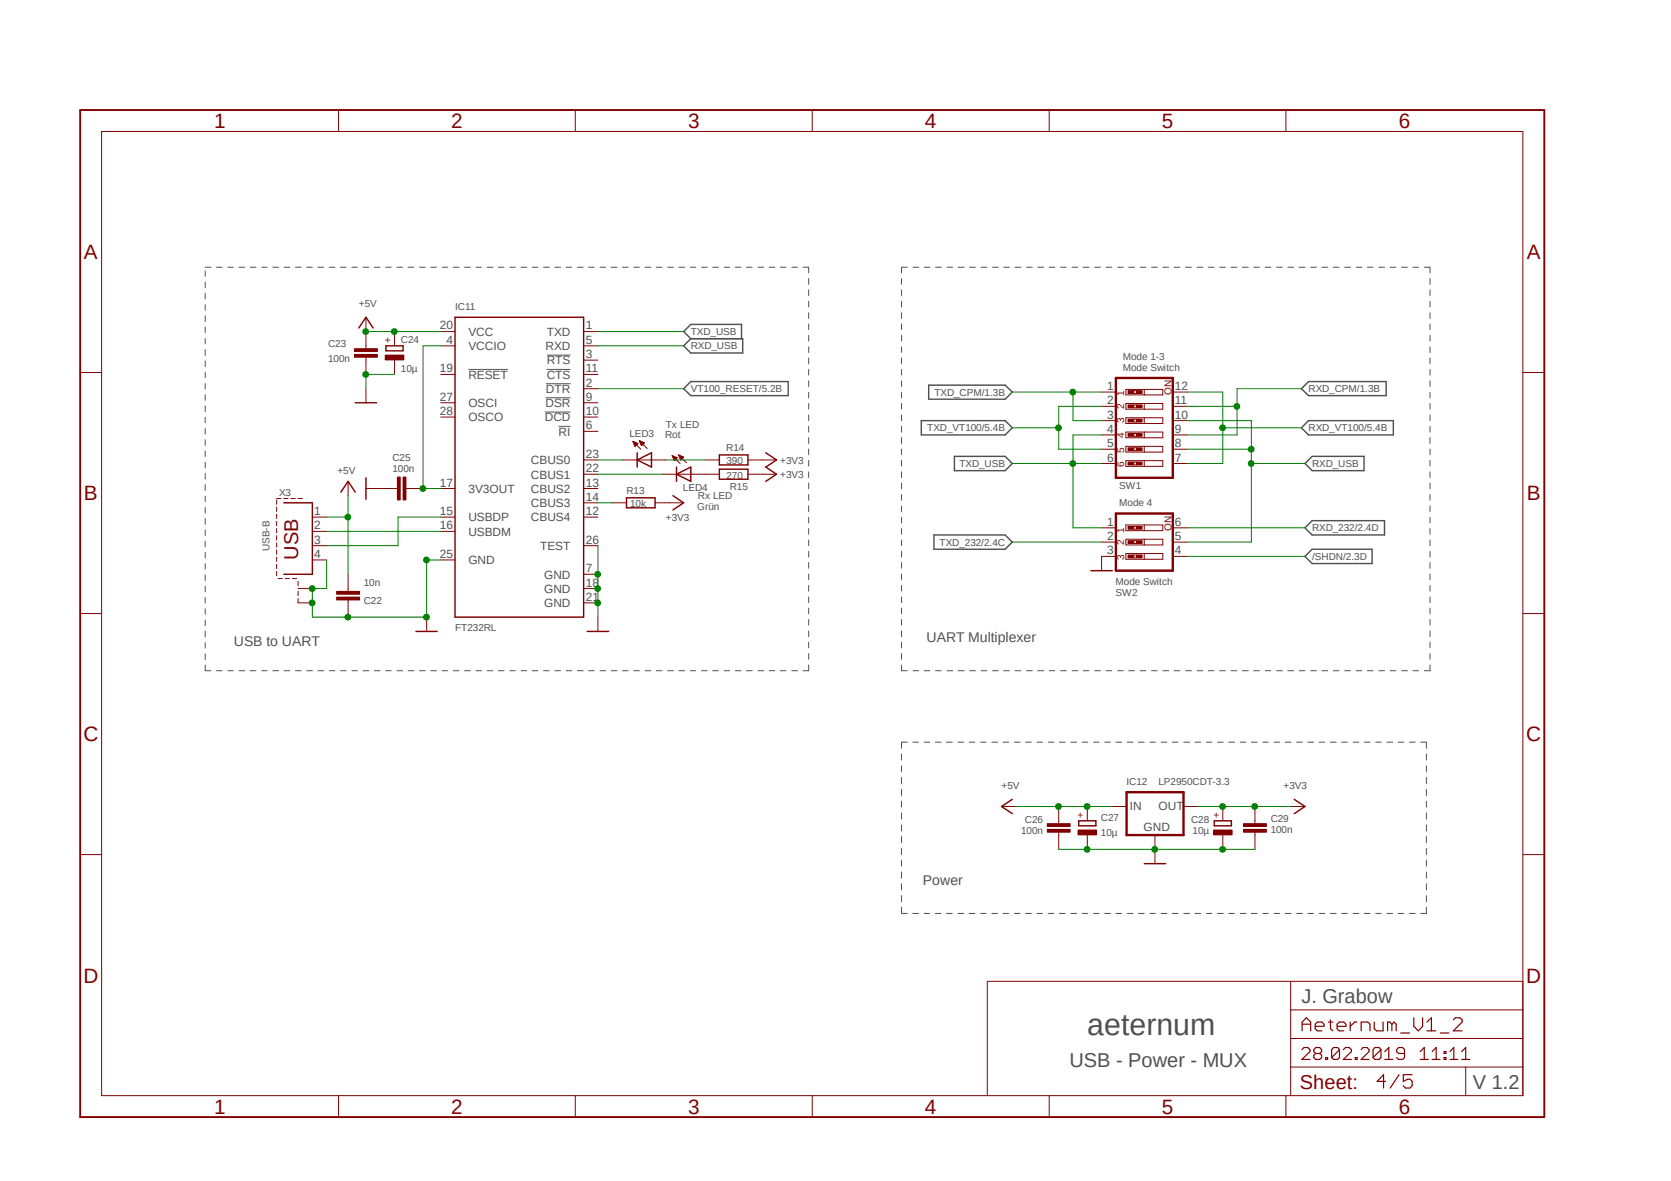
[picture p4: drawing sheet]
<svg xmlns="http://www.w3.org/2000/svg" width="297mm" height="210mm" viewBox="0 0 297 210" stroke-linecap="round" stroke-linejoin="round" font-family="sans-serif">
<path d="M13.7 19.2l261.2 179.9M274.9 19.2l-261.2 179.9" fill="none" stroke="#fff" stroke-width=".18"/>
<path d="M83.3 65.7h7M96.8 73.2h4.6M97 70.7h4.4M97.1 68.2h4.3M97.2 65.7h4.2M97.2 63.1h4.2M99.3 75.8h2.1" fill="none" stroke="#505050" stroke-width=".18"/>
<path d="M122.8 67.8h17.3v2.5h-17.3l-1.3-1.2zM122.8 60.2l-1.3-1.3 1.3-1.2h9v2.5M122.8 60.2h9.2v2.5h-9.2l-1.3-1.2zM163.8 74.8h14.9l1.2 1.2-1.2 1.3h-14.9zM165.1 68.5h13.6l1.2 1.2-1.2 1.3h-13.6zM231.3 69.1l1.3-1.3h13.8v2.5h-13.8zM231.3 76l1.3-1.2h15.1v2.5h-15.1zM166 95.1h12.7l1.2 1.3-1.2 1.2h-12.7zM169.7 81.1h9l1.2 1.3-1.2 1.3h-9zM232 82.4l1.2-1.3h9.3v2.6h-9.3zM232 93.8l1.2-1.3h12.9v2.6h-12.9zM233.2 97.6h10.7v2.6h-10.7l-1.2-1.3z" fill="none" stroke="#505050" stroke-width=".25"/>
<g fill="none" stroke="#800000" stroke-width=".18">
<path d="M60.2 19.6v3.8M102.3 19.6v3.8M144.4 19.6v3.8M186.5 19.6v3.8M228.6 19.6v3.8M18.1 23.4h252.6v171.3h-252.6zM14.3 66.2h3.8M270.7 66.2h3.8M14.3 109.1h3.8M270.7 109.1h3.8M14.3 151.9h3.8M178 143.3h2.6"/>
<path d="M205.3 151v2.5M229.4 143.3h2.6M270.7 151.9h3.8M229.4 174.4v20.3M229.4 179.5h41.3M270.7 174.4h-95.2v20.3M60.2 194.7v3.8M102.3 194.7v3.8M144.4 194.7v3.8M186.5 194.7v3.8M228.6 194.7v3.8M229.4 189.7h41.3"/>
<path d="M229.4 184.6h41.3M260.5 189.7v5"/>
</g>
<path d="M14.3 19.6h260.2v178.9h-260.2z" fill="none" stroke="#800000" stroke-width=".34"/>
<g fill="none" stroke="#800000" stroke-width=".21">
<path d="M231.4 186.6l.4-.4h.7l.4 .4v.3l-1.5 1.4h1.5M231.5 183.2v-1.5l.7-.8 .8 .8v1.5M231.5 182h1.5M233.8 182.4h1.6v-.4l-.4-.3h-.8l-.4 .3v.8l.4 .4h.8M233.9 187.2l-.4 .4v.4l.4 .3h.7l.3-.3v-.4l-.3-.4M233.9 187.2l-.4-.3v-.3l.4-.4h.7l.3 .4v.3l-.3 .3M233.9 187.2h.7M235.7 188h.3v.3h-.3zM236.1 181.7h.8M236.5 181.3v1.5l.4 .4M237.7 182.4h1.6v-.4l-.4-.3h-.8l-.4 .3v.8l.4 .4h.8M238.1 186.6v1.4l-.3 .3h-.7l-.4-.3"/>
<path d="M238.1 186.6l-.3-.4h-.7l-.4 .4v1.4M238.1 186.6l-1.4 1.4M238.8 186.6l.4-.4h.6l.4 .4v.3l-1.4 1.4h1.4M240 181.7v1.5M240.9 188h.3v.3h-.3zM241.2 181.7h-.4l-.8 .7M242 183.2v-1.5h1.1l.4 .3v1.2M242 186.6l.3-.4h.7l.4 .4v.3l-1.4 1.4h1.4M244.3 181.7v1.1l.4 .4h1.2v-1.5M245.5 186.6v1.4l-.4 .3h-.7l-.3-.3M245.5 186.6l-.4-.4h-.7l-.3 .4v1.4M245.5 186.6l-1.4 1.4"/>
<path d="M246.2 188.3h1.4M246.2 186.9l.7-.7v2.1M246.3 192.2h-1.5l1.1-1.2v2.4M247.4 182l-.4-.3h-.3v1.5M247.4 182v1.2M247.4 182l.4-.3 .4 .3v1.2M248.7 191l-1.6 2.4M249 183.6h1.6M249.7 187.2h-1.1l-.3-.3v-.3l.3-.4h.7l.4 .4v1.4l-.4 .3h-.7l-.3-.3M251 191h-1.5v1.2l.7-.4h.4l.4 .4v.8l-.4 .4h-.8l-.3-.4M251.3 180.9v1.5l.8 .8 .8-.8v-1.5M252.5 188.3h1.4"/>
<path d="M252.5 186.9l.7-.7v2.1M253.6 183.2h1.6M253.6 181.7l.9-.8v2.3M254.6 188.3h1.4M254.6 186.9l.7-.7v2.1M256 183.6h1.5M256.7 188h.3v.3h-.3zM256.7 186.9h.3v.3h-.3zM257.8 188.3h1.4M257.8 186.9l.6-.7v2.1M258.3 181.3l.4-.4h.8l.4 .4v.4l-1.6 1.5h1.6M259.8 188.3h1.5"/>
<path d="M259.8 186.9l.7-.7v2.1"/>
</g>
<path d="M179.9 142.1l-1.9 1.2 1.9 1.3M191.8 145.9h3v.9h-3zM203.4 153.5h3.8M230.1 142.1l1.9 1.2-1.9 1.3" fill="none" stroke="#800000" stroke-width=".25"/>
<path d="M191.6 147.5h3.3v.9h-3.3z" fill-rule="evenodd" fill="#800000"/>
<path d="M191.6 147.5h3.3v.9h-3.3zM193.3 143.3v2.6M193.3 148.4v2.6" fill="none" stroke="#800000" stroke-width=".18"/>
<path d="M215.8 145.9h3.1v.9h-3.1z" fill="none" stroke="#800000" stroke-width=".25"/>
<path d="M215.7 147.5h3.3v.9h-3.3z" fill-rule="evenodd" fill="#800000"/>
<path d="M188.2 145.9v.5M188.2 147.9v.5M215.7 147.5h3.3v.9h-3.3zM217.4 143.3v2.6M217.4 148.4v2.6" fill="none" stroke="#800000" stroke-width=".18"/>
<path d="M186.2 146.4h4v.5h-4z" fill-rule="evenodd" fill="#800000"/>
<path d="M186.2 146.4h4v.5h-4z" fill="none" stroke="#800000" stroke-width=".18"/>
<path d="M186.2 147.4h4v.5h-4z" fill-rule="evenodd" fill="#800000"/>
<path d="M186.2 147.4h4v.5h-4zM188.2 143.3v2.6M188.2 148.4v2.6M223.1 145.9v.5M223.1 147.9v.5" fill="none" stroke="#800000" stroke-width=".18"/>
<path d="M221.1 146.4h4v.5h-4z" fill-rule="evenodd" fill="#800000"/>
<path d="M221.1 146.4h4v.5h-4z" fill="none" stroke="#800000" stroke-width=".18"/>
<path d="M221.1 147.4h4v.5h-4z" fill-rule="evenodd" fill="#800000"/>
<g fill="none" stroke="#800000" stroke-width=".18">
<path d="M65.1 56.4v2.5M78.3 58.9h2.6M103.7 58.9h2.6M65.1 61.5v.5M65.1 63.5v.5M78.3 74.1h2.6M78.3 71.6h2.6M78.3 61.5h2.6M78.3 66.5h2.6M103.7 74.1h2.6M103.7 71.6h2.6M103.7 61.5h2.6"/>
<path d="M103.7 64h2.6M103.7 66.5h2.6M103.7 69.1h2.6M103.7 76.7h2.6M61.9 85.6v2.5M78.3 86.8h2.6M78.3 91.9h2.6M78.3 94.4h2.6M78.3 99.5h2.6M103.7 86.8h2.6M103.7 91.9h2.6M103.7 81.7h2.6"/>
<path d="M103.7 84.3h2.6M103.7 89.4h2.6M103.7 97h2.6M103.7 102.1h2.6M103.7 104.6h2.6M103.7 107.1h2.6M197.7 143.3h2.6M205.3 148.4v2.6M210.4 143.3h2.5M221.1 147.4h4v.5h-4zM223.1 143.3v2.6M223.1 148.4v2.6"/>
</g>
<path d="M200.3 140.8h10.1v7.6h-10.1z" fill="none" stroke="#800000" stroke-width=".42"/>
<path d="M63.8 58.3l1.3-1.9 1.2 1.9M80.9 56.4h22.8v53.3h-22.8zM60.6 87.5l1.3-1.9 1.2 1.9" fill="none" stroke="#800000" stroke-width=".25"/>
<path d="M63 62h4.1v.5h-4.1z" fill-rule="evenodd" fill="#800000"/>
<path d="M63 62h4.1v.5h-4.1z" fill="none" stroke="#800000" stroke-width=".18"/>
<path d="M63 63h4.1v.5h-4.1z" fill-rule="evenodd" fill="#800000"/>
<path d="M65.1 58.9v2.6M63 63h4.1v.5h-4.1zM65.1 64v2.5" fill="none" stroke="#800000" stroke-width=".18"/>
<path d="M68.6 61.5h3.1v.9h-3.1z" fill="none" stroke="#800000" stroke-width=".25"/>
<path d="M68.5 63.1h3.3v.9h-3.3z" fill-rule="evenodd" fill="#800000"/>
<path d="M70.1 58.9v2.6M65.1 69.1v2.5M68.5 63.1h3.3v.9h-3.3zM70.1 64v2.5M70.1 86.8h.5M72.2 86.8h.5M75.8 109.7v2.5M106.3 109.7v2.5" fill="none" stroke="#800000" stroke-width=".18"/>
<path d="M63.1 71.6h3.9M73.9 112.2h3.8M104.4 112.2h3.8" fill="none" stroke="#800000" stroke-width=".25"/>
<path d="M71.7 84.8h.5v4.1h-.5z" fill-rule="evenodd" fill="#800000"/>
<path d="M71.7 84.8h.5v4.1h-.5z" fill="none" stroke="#800000" stroke-width=".18"/>
<path d="M70.6 84.8h.5v4.1h-.5z" fill-rule="evenodd" fill="#800000"/>
<path d="M67.6 86.8h2.5M70.6 84.8h.5v4.1h-.5zM72.7 86.8h2.5M61.9 104.6v.5M61.9 106.6v.5" fill="none" stroke="#800000" stroke-width=".18"/>
<path d="M59.8 105.1h4.1v.5h-4.1z" fill-rule="evenodd" fill="#800000"/>
<path d="M59.8 105.1h4.1v.5h-4.1z" fill="none" stroke="#800000" stroke-width=".18"/>
<path d="M59.8 106.1h4.1v.5h-4.1z" fill-rule="evenodd" fill="#800000"/>
<g fill="none" stroke="#800000" stroke-width=".18">
<path d="M200.1 69.2h6.6v1h-6.6zM200.1 71.7h6.6v1h-6.6zM200.1 74.3h6.6v1h-6.6zM200.1 76.8h6.6v1h-6.6zM200.1 79.3h6.6v1h-6.6zM201.5 79.6h.5M201.5 77.6h.5M201.5 77h.5M201.5 75h.5M201.5 74.5h.5M201.5 72.5h.5M201.5 72h.5"/>
<path d="M201.5 69.9h.5M201.5 69.4h.5M203.4 69.2v1M203.4 71.7v1M203.4 74.3v1M203.4 76.8v1M203.4 79.3v1M49.2 88.9v.7M49.2 90.1v.8M49.2 91.4v.8M49.2 92.7v.7M49.2 93.9v.8"/>
<path d="M49.2 95.2v.8M49.2 96.5v.7M49.2 97.7v.8M49.2 99v.8M49.2 88.6h.7M50.4 88.6h.8M51.7 88.6h.8M53 88.6h.7M55.5 91.9h2.6M55.5 94.4h2.6M55.5 97h2.6M55.5 99.5h2.6"/>
<path d="M65.1 86.8h2.5M108.8 89.4h2.6M116.4 89.4h5.1M125.3 84.3h2.6M125.3 81.7h2.6M133 84.3h5M133 81.7h5M200.1 81.9h6.6v1h-6.6zM201.5 82.6h.5M201.5 82.1h.5M201.5 80.1h.5M203.4 81.9v1"/>
<path d="M49.2 100.3v.7M49.2 101.6v.7M49.4 102.8h.8M50.7 102.8h.8M52 102.8h.7M53 103.3v.8M53 105.1v.8M53 106.4v.7h2.5M53 104.6h2.5M59.8 106.1h4.1v.5h-4.1zM61.9 102.1v2.5M61.9 107.1v2.6"/>
</g>
<path d="M50.4 89.4h5.1v12.7h-5.1M65.1 84.9v3.8M111.4 88.5h5v1.8h-5zM119.6 88.1l1.9 1.3-1.9 1.2M127.9 83.4h5.1v1.8h-5.1zM127.9 80.9h5.1v1.7h-5.1zM136.1 80.5l1.9 1.2-1.9 1.3 1.9 1.3-1.9 1.3" fill="none" stroke="#800000" stroke-width=".25"/>
<path d="M198.4 67.2h10.1v17.7h-10.1z" fill="none" stroke="#800000" stroke-width=".42"/>
<path d="M202 82.1h1v.5h-1z" fill-rule="evenodd" fill="#800000"/>
<path d="M202 82.1h1v.5h-1z" fill="none" stroke="#800000" stroke-width=".18"/>
<path d="M200.5 82.1h1v.5h-1z" fill-rule="evenodd" fill="#800000"/>
<path d="M200.5 82.1h1v.5h-1z" fill="none" stroke="#800000" stroke-width=".18"/>
<path d="M202 79.6h1v.5h-1z" fill-rule="evenodd" fill="#800000"/>
<path d="M202 79.6h1v.5h-1z" fill="none" stroke="#800000" stroke-width=".18"/>
<path d="M200.5 79.6h1v.5h-1z" fill-rule="evenodd" fill="#800000"/>
<path d="M200.5 79.6h1v.5h-1z" fill="none" stroke="#800000" stroke-width=".18"/>
<path d="M202 77h1v.6h-1z" fill-rule="evenodd" fill="#800000"/>
<path d="M202 77h1v.6h-1z" fill="none" stroke="#800000" stroke-width=".18"/>
<path d="M200.5 77h1v.6h-1z" fill-rule="evenodd" fill="#800000"/>
<path d="M200.5 77h1v.6h-1z" fill="none" stroke="#800000" stroke-width=".18"/>
<path d="M202 74.5h1v.5h-1z" fill-rule="evenodd" fill="#800000"/>
<path d="M202 74.5h1v.5h-1z" fill="none" stroke="#800000" stroke-width=".18"/>
<path d="M200.5 74.5h1v.5h-1z" fill-rule="evenodd" fill="#800000"/>
<path d="M200.5 74.5h1v.5h-1z" fill="none" stroke="#800000" stroke-width=".18"/>
<path d="M202 72h1v.5h-1z" fill-rule="evenodd" fill="#800000"/>
<path d="M202 72h1v.5h-1z" fill="none" stroke="#800000" stroke-width=".18"/>
<path d="M200.5 72h1v.5h-1z" fill-rule="evenodd" fill="#800000"/>
<path d="M200.5 72h1v.5h-1z" fill="none" stroke="#800000" stroke-width=".18"/>
<path d="M202 69.4h1v.5h-1z" fill-rule="evenodd" fill="#800000"/>
<path d="M202 69.4h1v.5h-1z" fill="none" stroke="#800000" stroke-width=".18"/>
<path d="M200.5 69.4h1v.5h-1z" fill-rule="evenodd" fill="#800000"/>
<g fill="none" stroke="#800000" stroke-width=".18">
<path d="M195.8 79.8h2.6M195.8 77.3h2.6M195.8 74.8h2.6M195.8 72.2h2.6M195.8 69.7h2.6M200.5 69.4h1v.5h-1zM208.5 79.8h2.5M208.5 77.3h2.5M208.5 74.8h2.5M208.5 72.2h2.5M208.5 69.7h2.5M195.8 82.4h2.6"/>
<path d="M200.1 98.4h6.6v1h-6.6zM200.1 93.3h6.6v1h-6.6zM200.1 95.8h6.6v1.1h-6.6zM201.5 99.1h.5M201.5 98.6h.5M201.5 96.6h.5M201.5 96.1h.5M201.5 94.1h.5M201.5 93.6h.5M203.4 93.3v1M203.4 95.8v1.1M203.4 98.4v1"/>
<path d="M208.5 82.4h2.5"/>
</g>
<path d="M198.4 91.3h10.1v10.1h-10.1z" fill="none" stroke="#800000" stroke-width=".42"/>
<path d="M202 98.6h1v.5h-1z" fill-rule="evenodd" fill="#800000"/>
<path d="M202 98.6h1v.5h-1z" fill="none" stroke="#800000" stroke-width=".18"/>
<path d="M200.5 98.6h1v.5h-1z" fill-rule="evenodd" fill="#800000"/>
<path d="M200.5 98.6h1v.5h-1z" fill="none" stroke="#800000" stroke-width=".18"/>
<path d="M202 96.1h1v.5h-1z" fill-rule="evenodd" fill="#800000"/>
<path d="M202 96.1h1v.5h-1z" fill="none" stroke="#800000" stroke-width=".18"/>
<path d="M200.5 96.1h1v.5h-1z" fill-rule="evenodd" fill="#800000"/>
<path d="M200.5 96.1h1v.5h-1z" fill="none" stroke="#800000" stroke-width=".18"/>
<path d="M202 93.6h1v.5h-1z" fill-rule="evenodd" fill="#800000"/>
<path d="M202 93.6h1v.5h-1z" fill="none" stroke="#800000" stroke-width=".18"/>
<path d="M200.5 93.6h1v.5h-1z" fill-rule="evenodd" fill="#800000"/>
<g fill="none" stroke="#800000" stroke-width=".18">
<path d="M112.5 78.4l1.4 1.4M112.5 78.4l.9 .4-.5 .5M112.5 78.4l.4 .9M112.6 78.5h.1M112.6 78.6h.3M112.6 78.7h.5M112.7 78.8h.6M112.7 79h.6M112.7 78.9h.7M112.8 79.1h.4M112.8 79.2h.3M112.8 79.2h.2"/>
<path d="M112.9 79.3h.1M113.7 78.3l1.3 1.4M113.7 78.3l.8 .4M113.7 78.3l.3 .9 .5-.5M113.7 78.4h.1M113.7 78.4h.2M113.7 78.5h.4M113.8 78.6h.5M113.8 78.7h.7M113.9 78.8h.6M113.9 78.9h.5M113.9 79h.4"/>
<path d="M114 79.1h.2M114 79.2h.1M110.7 81.7h7.7M117.7 84.3h7.6M119.5 81l1.4 1.4M119.5 81h.1M119.5 81l.9 .4M119.5 81l.4 .9 .5-.5M119.5 81.1h.2M119.6 81.2h.4M119.6 81.3h.6M119.7 81.4h.7"/>
<path d="M119.7 81.4h.6M119.7 81.6h.5M119.8 81.7h.3M119.8 81.7h.2M119.9 81.8h.1M120.6 80.9l1.4 1.4M120.6 80.9l.9 .3-.5 .5M120.6 80.9l.4 .8M120.7 80.9h.1M120.7 81h.3M120.8 81.2h.6M120.8 81.1h.4"/>
<path d="M120.8 81.3h.7M120.8 81.4h.6M120.9 81.4h.4M120.9 81.6h.3M121 81.7h.1M195.8 96.4h2.6M195.8 93.8h2.6M198.4 98.9h-2.6v2.5M200.5 93.6h1v.5h-1zM208.5 98.9h2.5M208.5 96.4h2.5M208.5 93.8h2.5"/>
</g>
<path d="M113.3 81.7l2.5-1.2v2.5zM113.3 80.5v2.5M120.3 84.3l2.5-1.3v2.6zM120.3 83v2.6M193.9 101.4h3.8" fill="none" stroke="#800000" stroke-width=".25"/>
<path d="M188.2 151h34.9" fill="none" stroke="#008000" stroke-width=".18"/>
<circle cx="193.2" cy="151" r=".51" fill="#008000"/>
<circle cx="193.2" cy="151" r=".51" fill="none" stroke="#008000" stroke-width=".18"/>
<circle cx="205.3" cy="151" r=".51" fill="#008000"/>
<circle cx="205.3" cy="151" r=".51" fill="none" stroke="#008000" stroke-width=".18"/>
<circle cx="217.3" cy="151" r=".51" fill="#008000"/>
<g fill="none" stroke="#008000" stroke-width=".18">
<path d="M70.1 66.5h-5v2.6"/>
<circle cx="217.3" cy="151" r=".51"/>
</g>
<circle cx="65" cy="66.5" r=".51" fill="#008000"/>
<g fill="none" stroke="#008000" stroke-width=".18">
<path d="M106.3 97v12.7"/>
<circle cx="65" cy="66.5" r=".51"/>
</g>
<circle cx="106.2" cy="107.1" r=".51" fill="#008000"/>
<circle cx="106.2" cy="107.1" r=".51" fill="none" stroke="#008000" stroke-width=".18"/>
<circle cx="106.2" cy="104.6" r=".51" fill="#008000"/>
<circle cx="106.2" cy="104.6" r=".51" fill="none" stroke="#008000" stroke-width=".18"/>
<circle cx="106.2" cy="102.1" r=".51" fill="#008000"/>
<g fill="none" stroke="#008000" stroke-width=".18">
<path d="M58.1 99.5v5.1h-2.6v5.1h20.3v-10.2h2.5"/>
<circle cx="106.2" cy="102.1" r=".51"/>
</g>
<circle cx="75.8" cy="99.5" r=".51" fill="#008000"/>
<circle cx="75.8" cy="99.5" r=".51" fill="none" stroke="#008000" stroke-width=".18"/>
<circle cx="75.8" cy="109.7" r=".51" fill="#008000"/>
<circle cx="75.8" cy="109.7" r=".51" fill="none" stroke="#008000" stroke-width=".18"/>
<circle cx="61.8" cy="109.7" r=".51" fill="#008000"/>
<circle cx="61.8" cy="109.7" r=".51" fill="none" stroke="#008000" stroke-width=".18"/>
<circle cx="55.5" cy="104.6" r=".51" fill="#008000"/>
<circle cx="55.5" cy="104.6" r=".51" fill="none" stroke="#008000" stroke-width=".18"/>
<circle cx="55.5" cy="107.1" r=".51" fill="#008000"/>
<g fill="none" stroke="#008000" stroke-width=".18">
<path d="M212.9 143.3h16.5"/>
<circle cx="55.5" cy="107.1" r=".51"/>
</g>
<circle cx="223" cy="143.3" r=".51" fill="#008000"/>
<circle cx="223" cy="143.3" r=".51" fill="none" stroke="#008000" stroke-width=".18"/>
<circle cx="217.3" cy="143.3" r=".51" fill="#008000"/>
<g fill="none" stroke="#008000" stroke-width=".18">
<path d="M180.6 143.3h17.1"/>
<circle cx="217.3" cy="143.3" r=".51"/>
</g>
<circle cx="188.2" cy="143.3" r=".51" fill="#008000"/>
<circle cx="188.2" cy="143.3" r=".51" fill="none" stroke="#008000" stroke-width=".18"/>
<circle cx="193.2" cy="143.3" r=".51" fill="#008000"/>
<g fill="none" stroke="#008000" stroke-width=".18">
<path d="M65.1 58.9h13.2"/>
<circle cx="193.2" cy="143.3" r=".51"/>
</g>
<circle cx="65" cy="58.9" r=".51" fill="#008000"/>
<circle cx="65" cy="58.9" r=".51" fill="none" stroke="#008000" stroke-width=".18"/>
<circle cx="70.1" cy="58.9" r=".51" fill="#008000"/>
<g fill="none" stroke="#008000" stroke-width=".18">
<path d="M58.1 91.9h3.8M61.9 88.1v14"/>
<circle cx="70.1" cy="58.9" r=".51"/>
</g>
<circle cx="61.8" cy="91.9" r=".51" fill="#008000"/>
<g fill="none" stroke="#008000" stroke-width=".18">
<path d="M78.3 61.5h-3.1v25.3h3.1M58.1 94.4h20.2M78.3 91.9h-7.5v5.1h-12.7M106.3 89.4h2.5"/>
<circle cx="61.8" cy="91.9" r=".51"/>
</g>
<circle cx="75.2" cy="86.8" r=".51" fill="#008000"/>
<g fill="none" stroke="#008000" stroke-width=".18">
<path d="M179.9 69.7h15.9M190.7 69.7v5.1h5.1M106.3 81.7h4.4M106.3 84.3h11.4M118.4 81.7h6.9"/>
<circle cx="75.2" cy="86.8" r=".51"/>
</g>
<circle cx="190.7" cy="69.7" r=".51" fill="#008000"/>
<g fill="none" stroke="#008000" stroke-width=".18">
<path d="M211 72.2h8.9M231.3 69.1h-11.4v8.2h-8.9"/>
<circle cx="190.7" cy="69.7" r=".51"/>
</g>
<circle cx="219.9" cy="72.2" r=".51" fill="#008000"/>
<g fill="none" stroke="#008000" stroke-width=".18">
<path d="M195.8 77.3h-5.1v5.1M179.9 82.4h15.9"/>
<circle cx="219.9" cy="72.2" r=".51"/>
</g>
<circle cx="190.7" cy="82.4" r=".51" fill="#008000"/>
<g fill="none" stroke="#008000" stroke-width=".18">
<path d="M106.3 58.9h15.2M179.9 76h8.3M195.8 72.2h-7.6v7.6h7.6M190.7 82.4v11.4h5.1"/>
<circle cx="190.7" cy="82.4" r=".51"/>
</g>
<circle cx="188.2" cy="76" r=".51" fill="#008000"/>
<g fill="none" stroke="#008000" stroke-width=".18">
<path d="M211 69.7h6.4v12.7h-6.4M217.4 76h13.9"/>
<circle cx="188.2" cy="76" r=".51"/>
</g>
<circle cx="217.3" cy="76" r=".51" fill="#008000"/>
<g fill="none" stroke="#008000" stroke-width=".18">
<path d="M211 74.8h11.4v7.6h9.6M211 79.8h11.4"/>
<circle cx="217.3" cy="76" r=".51"/>
</g>
<circle cx="222.4" cy="79.8" r=".51" fill="#008000"/>
<g fill="none" stroke="#008000" stroke-width=".18">
<path d="M222.4 82.4v14h-11.4"/>
<circle cx="222.4" cy="79.8" r=".51"/>
</g>
<circle cx="222.4" cy="82.4" r=".51" fill="#008000"/>
<g fill="none" stroke="#008000" stroke-width=".18">
<path d="M106.3 61.5h15.2M106.3 69.1h15.2M179.9 96.4h15.9M211 93.8h21M211 98.9h21"/>
<circle cx="222.4" cy="82.4" r=".51"/>
</g>
<g fill="none" stroke="#505050" stroke-width=".18">
<path d="M36.5 47.5h1M36.5 48.1v1M36.5 50.1v1M36.5 52.1v1M36.5 54.1v1M36.5 56.1v1M36.5 58.1v1M38.5 47.5h1M40.5 47.5h1M42.5 47.5h1M44.5 47.5h1M46.5 47.5h1"/>
<path d="M48.5 47.5h1M50.5 47.5h1M52.5 47.5h1M54.5 47.5h1M56.5 47.5h1M58.5 47.5h1M60.5 47.5h1M62.6 47.5h.9M64.5 47.5h1.1M66.5 47.5h1.1M68.6 47.5h.9M70.6 47.5h1"/>
<path d="M72.5 47.5h1.1M74.6 47.5h1M76.6 47.5h1M78.6 47.5h1M80.6 47.5h1M82.6 47.5h1M84.6 47.5h1M86.6 47.5h1M88.6 47.5h1M90.6 47.5h1M92.6 47.5h1M94.6 47.5h1"/>
<path d="M96.6 47.5h1M98.6 47.5h1M100.7 47.5h.9M102.6 47.5h1.1M104.6 47.5h1.1M106.7 47.5h.9M108.7 47.5h1M110.6 47.5h1.1M112.7 47.5h1M114.7 47.5h1M116.7 47.5h1M118.7 47.5h1"/>
<path d="M120.7 47.5h1M122.7 47.5h1M124.7 47.5h1M126.7 47.5h1M128.7 47.5h1M130.7 47.5h1M132.7 47.5h1M134.7 47.5h1M136.7 47.5h1M138.7 47.5h1M140.7 47.5h1.1M142.7 47.5h1.1v1"/>
<path d="M143.8 49.5v1M143.8 51.5v1M143.8 53.6v1M143.8 55.6v1M143.8 57.6v1M143.8 59.6v1M160.3 49.5v1M160.3 51.5v1M160.3 53.6v1M160.3 55.6v1M160.3 57.6v1M160.3 59.6v1"/>
<path d="M161.3 47.5h-1v1M162.3 47.5h1M164.3 47.5h1M166.3 47.5h1M168.3 47.5h1.1M170.3 47.5h1.1M172.4 47.5h1M174.4 47.5h1M176.4 47.5h1M178.4 47.5h1M180.5 47.5h1M182.5 47.5h1"/>
<path d="M184.5 47.5h1M186.5 47.5h1M188.5 47.5h1.1M190.6 47.5h1M192.6 47.5h1M194.6 47.5h1M196.6 47.5h1M198.7 47.5h1M200.6 47.5h1.1M202.7 47.5h1M204.7 47.5h1M206.7 47.5h1.1"/>
<path d="M208.7 47.5h1M210.8 47.5h1M212.8 47.5h1M214.8 47.5h1M216.8 47.5h1M218.8 47.5h1.1M220.8 47.5h1.1M222.9 47.5h1M224.9 47.5h1M226.9 47.5h1.1M228.9 47.5h1M231 47.5h1"/>
<path d="M233 47.5h1M235 47.5h1M237 47.5h1M239 47.5h1.1M241.1 47.5h1M243.1 47.5h1M245.1 47.5h1M247.1 47.5h1M249.2 47.5h1M251.1 47.5h1.1M253.2 47.5h1v1M254.2 49.5v1"/>
<path d="M254.2 51.5v1M254.2 53.6v1M254.2 55.6v1M254.2 57.6v1M254.2 59.6v1M36.5 60.2v.9M36.5 62.1v1.1M36.5 64.1v1.1M36.5 66.1v1M36.5 68.2v.9M36.5 70.1v1.1M36.5 72.1v1.1"/>
<path d="M36.5 74.2v.9M36.5 76.2v1M36.5 78.1v1.1M143.8 61.6v1.1M143.8 63.6v1.1M143.8 65.7v1M143.8 67.7v1M143.8 69.7v1M143.8 71.7v1M143.8 73.7v1.1M143.8 75.8v1M143.8 77.8v1"/>
<path d="M143.8 79.8v1M160.3 61.6v1.1M160.3 63.6v1.1M160.3 65.7v1M160.3 67.7v1M160.3 69.7v1M160.3 71.7v1M160.3 73.7v1.1M160.3 75.8v1M160.3 77.8v1M160.3 79.8v1M254.2 61.6v1.1"/>
<path d="M254.2 63.6v1.1M254.2 65.7v1M254.2 67.7v1M254.2 69.7v1M254.2 71.7v1M254.2 73.7v1.1M254.2 75.8v1M254.2 77.8v1M254.2 79.8v1M36.5 80.2v1M36.5 82.2v1M36.5 84.2v1"/>
<path d="M36.5 86.1v1.1M36.5 88.2v1M36.5 90.2v1M36.5 92.2v1M36.5 94.2v1M36.5 96.2v1M36.5 98.2v1M143.8 81.8v1M143.8 83.9v1M143.8 85.9v1M143.8 87.9v1M143.8 89.9v1"/>
<path d="M143.8 91.9v1.1M143.8 93.9v1.1M143.8 96v1M143.8 98v1M143.8 100v1M160.3 81.8v1M160.3 83.9v1M160.3 85.9v1M160.3 87.9v1M160.3 89.9v1M160.3 91.9v1.1M160.3 93.9v1.1"/>
<path d="M160.3 96v1M160.3 98v1M160.3 100v1M254.2 81.8v1M254.2 83.9v1M254.2 85.9v1M254.2 87.9v1M254.2 89.9v1M254.2 91.9v1.1M254.2 93.9v1.1M254.2 96v1M254.2 98v1"/>
<path d="M254.2 100v1M36.5 118.2v1h1M36.5 100.2v1M36.5 102.2v1M36.5 104.2v1M36.5 106.2v1M36.5 108.2v1M36.5 110.2v1M36.5 112.2v1M36.5 114.2v1M36.5 116.2v1M38.5 119.2h1"/>
<path d="M40.5 119.2h1M42.5 119.2h1M44.5 119.2h1M46.5 119.2h1M48.5 119.2h1M50.5 119.2h1M52.5 119.2h1M54.5 119.2h1M56.5 119.2h1M58.5 119.2h1M60.5 119.2h1M62.6 119.2h.9"/>
<path d="M64.5 119.2h1.1M66.5 119.2h1.1M68.6 119.2h.9M70.6 119.2h1M72.5 119.2h1.1M74.6 119.2h1M76.6 119.2h1M78.6 119.2h1M80.6 119.2h1M82.6 119.2h1M84.6 119.2h1M86.6 119.2h1"/>
<path d="M88.6 119.2h1M90.6 119.2h1M92.6 119.2h1M94.6 119.2h1M96.6 119.2h1M98.6 119.2h1M100.7 119.2h.9M102.6 119.2h1.1M104.6 119.2h1.1M106.7 119.2h.9M108.7 119.2h1M110.6 119.2h1.1"/>
<path d="M112.7 119.2h1M114.7 119.2h1M116.7 119.2h1M118.7 119.2h1M120.7 119.2h1M122.7 119.2h1M124.7 119.2h1M126.7 119.2h1M128.7 119.2h1M130.7 119.2h1M132.7 119.2h1M134.7 119.2h1"/>
<path d="M136.7 119.2h1M138.7 119.2h1M140.7 119.2h1.1M143.8 102v1M143.8 104.1v1M143.8 106.1v1M143.8 108.1v1M143.8 110.1v1M143.8 112.1v1.1M143.8 114.1v1M143.8 116.2v1M143.8 118.2v1h-1.1"/>
<path d="M160.3 118.2v1h1M160.3 102v1M160.3 104.1v1M160.3 106.1v1M160.3 108.1v1M160.3 110.1v1M160.3 112.1v1.1M160.3 114.1v1M160.3 116.2v1M162.3 119.2h1M164.3 119.2h1M166.3 119.2h1"/>
<path d="M168.3 119.2h1.1M170.3 119.2h1.1M172.4 119.2h1M174.4 119.2h1M176.4 119.2h1M178.4 119.2h1M180.5 119.2h1M182.5 119.2h1M184.5 119.2h1M186.5 119.2h1M188.5 119.2h1.1M190.6 119.2h1"/>
<path d="M192.6 119.2h1M194.6 119.2h1M196.6 119.2h1M198.7 119.2h1M200.6 119.2h1.1M202.7 119.2h1M204.7 119.2h1M206.7 119.2h1.1M208.7 119.2h1M210.8 119.2h1M212.8 119.2h1M214.8 119.2h1"/>
<path d="M216.8 119.2h1M218.8 119.2h1.1M220.8 119.2h1.1M222.9 119.2h1M224.9 119.2h1M226.9 119.2h1.1M228.9 119.2h1M231 119.2h1M233 119.2h1M235 119.2h1M237 119.2h1M239 119.2h1.1"/>
<path d="M241.1 119.2h1M243.1 119.2h1M245.1 119.2h1M247.1 119.2h1M249.2 119.2h1M251.1 119.2h1.1M254.2 118.2v1h-1M254.2 102v1M254.2 104.1v1M254.2 106.1v1M254.2 108.1v1M254.2 110.1v1"/>
<path d="M254.2 112.1v1.1M254.2 114.1v1M254.2 116.2v1M160.3 134v1.1M160.3 136.1v1.1M160.3 138.2v1.1M161.3 131.9h-1v1.1M162.2 131.9h1.1M164.3 131.9h1M166.3 131.9h1M168.3 131.9h1M170.3 131.9h1"/>
<path d="M172.3 131.9h1M174.3 131.9h1M176.3 131.9h1M178.3 131.9h1M180.3 131.9h1M182.3 131.9h1M184.3 131.9h1M186.3 131.9h1.1M188.3 131.9h1M190.4 131.9h1M192.3 131.9h1.1M194.4 131.9h1"/>
<path d="M196.4 131.9h1M198.4 131.9h1M200.4 131.9h1M202.4 131.9h1M204.4 131.9h1M206.4 131.9h1M208.4 131.9h1M210.4 131.9h1M212.4 131.9h1M214.4 131.9h1M216.4 131.9h1.1M218.4 131.9h1"/>
<path d="M220.5 131.9h1M222.4 131.9h1.1M224.5 131.9h1M226.5 131.9h1M228.5 131.9h1M230.5 131.9h1M232.5 131.9h1M234.5 131.9h1M236.5 131.9h1M238.5 131.9h1M240.5 131.9h1M242.5 131.9h1"/>
<path d="M244.5 131.9h1M246.5 131.9h1.1M248.5 131.9h1M250.6 131.9h1M252.5 131.9h1.1v1.1M253.6 134v1.1M253.6 136.1v1.1M253.6 138.2v1.1M160.3 140.3v1.1M160.3 142.4v1.1M160.3 144.5v1.1M160.3 146.6v1.1"/>
<path d="M160.3 148.7v1.1M160.3 150.8v1.1M160.3 152.9v1.1M160.3 155v1.1M160.3 157.1v1.1M160.3 159.2v1.1M253.6 140.3v1.1M253.6 142.4v1.1M253.6 144.5v1.1M253.6 146.6v1.1M253.6 148.7v1.1M253.6 150.8v1.1"/>
<path d="M253.6 152.9v1.1M253.6 155v1.1M253.6 157.1v1.1M253.6 159.2v1.1M160.3 161.2v1.1h1M162.2 162.3h1.1M164.3 162.3h1M166.3 162.3h1M168.3 162.3h1M170.3 162.3h1M172.3 162.3h1M174.3 162.3h1"/>
<path d="M176.3 162.3h1M178.3 162.3h1M180.3 162.3h1M182.3 162.3h1M184.3 162.3h1M186.3 162.3h1.1M188.3 162.3h1M190.4 162.3h1M192.3 162.3h1.1M194.4 162.3h1M196.4 162.3h1M198.4 162.3h1"/>
<path d="M200.4 162.3h1M202.4 162.3h1M204.4 162.3h1M206.4 162.3h1M208.4 162.3h1M210.4 162.3h1M212.4 162.3h1M214.4 162.3h1M216.4 162.3h1.1M218.4 162.3h1M220.5 162.3h1M222.4 162.3h1.1"/>
<path d="M224.5 162.3h1M226.5 162.3h1M228.5 162.3h1M230.5 162.3h1M232.5 162.3h1M234.5 162.3h1M236.5 162.3h1M238.5 162.3h1M240.5 162.3h1M242.5 162.3h1M244.5 162.3h1M246.5 162.3h1.1"/>
<path d="M248.5 162.3h1M250.6 162.3h1M253.6 161.2v1.1h-1.1"/>
</g>
<text font-size="5.4" fill="#505050" x="193.3" y="183.9">aeternum</text>
<g font-size="3.7" fill="#800000">
<text x="38.1" y="22.8">1</text>
<text x="80.2" y="22.8">2</text>
<text x="122.3" y="22.8">3</text>
<text x="164.4" y="22.8">4</text>
<text x="206.5" y="22.8">5</text>
<text x="248.7" y="22.8">6</text>
<text x="14.9" y="46.1">A</text>
<text x="271.4" y="46.1">A</text>
<text x="14.9" y="88.9">B</text>
<text x="271.4" y="88.9">B</text>
<text x="14.8" y="131.8">C</text>
<text x="271.3" y="131.8">C</text>
<text x="14.8" y="174.6">D</text>
<text x="271.3" y="174.6">D</text>
<text x="38.1" y="198">1</text>
<text x="80.2" y="198">2</text>
<text x="122.3" y="198">3</text>
<text x="164.4" y="198">4</text>
<text x="206.5" y="198">5</text>
<text x="248.7" y="198">6</text>
</g>
<g font-size="3.6" fill="#800000">
<text x="53" y="99.5" transform="rotate(-90 53 99.5)">USB</text>
<text x="231.1" y="193.6">Sheet:</text>
</g>
<g font-size="3.6" fill="#505050">
<text x="231.3" y="178.2">J. Grabow</text>
<text x="190.1" y="189.7">USB - Power - MUX</text>
<text x="261.8" y="193.5">V 1.2</text>
</g>
<g font-size="2.5" fill="#505050">
<text x="41.6" y="114.8">USB to UART</text>
<text x="164.7" y="114.1">UART Multiplexer</text>
<text x="164.1" y="157.3">Power</text>
</g>
<g font-size="2.1" fill="#505050">
<text x="78.2" y="58.5">20</text>
<text x="83.3" y="59.7">VCC</text>
<text x="97.2" y="59.7">TXD</text>
<text x="104.1" y="58.5">1</text>
<text x="79.4" y="61.1">4</text>
<text x="83.3" y="62.2">VCCIO</text>
<text x="97" y="62.2">RXD</text>
<text x="97.2" y="64.8">RTS</text>
<text x="104.1" y="63.6">3</text>
<text x="104.1" y="61.1">5</text>
<text x="78.2" y="66.2">19</text>
<text x="78.2" y="71.2">27</text>
<text x="83.3" y="67.3">RESET</text>
<text x="97.1" y="69.8">DTR</text>
<text x="97.2" y="67.3">CTS</text>
<text x="104.1" y="66.2">11</text>
<text x="104.1" y="68.7">2</text>
<text x="104.1" y="71.2">9</text>
<text x="196.8" y="69.3">1</text>
<text x="196.8" y="71.9">2</text>
<text x="208.9" y="71.9">11</text>
<text x="208.9" y="69.3">12</text>
<text x="78.2" y="73.8">28</text>
<text x="83.3" y="74.9">OSCO</text>
<text x="83.3" y="72.3">OSCI</text>
<text x="96.8" y="74.9">DCD</text>
<text x="97" y="72.4">DSR</text>
<text x="99.3" y="77.4">RI</text>
<text x="104.1" y="73.8">10</text>
<text x="104.1" y="76.3">6</text>
<text x="196.8" y="74.4">3</text>
<text x="196.8" y="77">4</text>
<text x="208.9" y="77">9</text>
<text x="208.9" y="74.4">10</text>
<text x="94.4" y="82.5">CBUS0</text>
<text x="104.1" y="81.4">23</text>
<text x="104.1" y="83.9">22</text>
<text x="196.8" y="79.5">5</text>
<text x="196.8" y="82">6</text>
<text x="208.9" y="82">7</text>
<text x="208.9" y="79.5">8</text>
<text x="78.2" y="86.5">17</text>
<text x="83.3" y="87.6">3V3OUT</text>
<text x="94.4" y="85">CBUS1</text>
<text x="94.4" y="87.6">CBUS2</text>
<text x="104.1" y="86.5">13</text>
<text x="104.1" y="89">14</text>
<text x="55.9" y="91.6">1</text>
<text x="55.9" y="94.1">2</text>
<text x="78.2" y="91.6">15</text>
<text x="78.2" y="94.1">16</text>
<text x="83.3" y="92.7">USBDP</text>
<text x="83.3" y="95.2">USBDM</text>
<text x="94.4" y="90.1">CBUS3</text>
<text x="94.4" y="92.7">CBUS4</text>
<text x="104.1" y="91.6">12</text>
<text x="196.8" y="93.5">1</text>
<text x="208.9" y="93.5">6</text>
<text x="55.9" y="96.6">3</text>
<text x="55.9" y="99.2">4</text>
<text x="78.2" y="99.2">25</text>
<text x="83.3" y="100.3">GND</text>
<text x="96" y="97.7">TEST</text>
<text x="104.1" y="96.6">26</text>
<text x="104.1" y="101.7">7</text>
<text x="196.8" y="96">2</text>
<text x="196.8" y="98.6">3</text>
<text x="208.9" y="98.6">4</text>
<text x="208.9" y="96">5</text>
<text x="96.7" y="105.4">GND</text>
<text x="96.7" y="107.9">GND</text>
<text x="96.7" y="102.8">GND</text>
<text x="104.1" y="104.3">18</text>
<text x="104.1" y="106.8">21</text>
<text x="200.9" y="144">IN</text>
<text x="205.9" y="144">OUT</text>
<text x="203.3" y="147.7">GND</text>
</g>
<g font-size="1.8" fill="#505050">
<text x="63.8" y="54.5">+5V</text>
<text x="80.9" y="55.1">IC11</text>
<text x="122.8" y="59.6">TXD_USB</text>
<text x="58.3" y="64.3">100n</text>
<text x="58.3" y="61.7">C23</text>
<text x="71.3" y="61">C24</text>
<text x="122.8" y="62.1">RXD_USB</text>
<text x="199.6" y="64">Mode 1-3</text>
<text x="199.6" y="65.9">Mode Switch</text>
<text x="71.3" y="66">10µ</text>
<text x="122.8" y="69.7">VT100_RESET/5.2B</text>
<text x="166.1" y="70.4">TXD_CPM/1.3B</text>
<text x="232.6" y="69.7">RXD_CPM/1.3B</text>
<text x="111.9" y="77.7">LED3</text>
<text x="118.2" y="77.9">Rot</text>
<text x="118.3" y="76">Tx LED</text>
<text x="164.8" y="76.7">TXD_VT100/5.4B</text>
<text x="232.6" y="76.7">RXD_VT100/5.4B</text>
<text x="69.8" y="83.9">100n</text>
<text x="69.8" y="82">C25</text>
<text x="129.1" y="80.1">R14</text>
<text x="129.1" y="82.5">390</text>
<text x="138.7" y="82.4">+3V3</text>
<text x="170.5" y="83">TXD_USB</text>
<text x="233.2" y="83">RXD_USB</text>
<text x="49.6" y="88.1">X3</text>
<text x="60" y="84.3">+5V</text>
<text x="111.4" y="87.9">R13</text>
<text x="121.4" y="87.2">LED4</text>
<text x="124.1" y="88.7">Rx LED</text>
<text x="129.1" y="85">270</text>
<text x="129.7" y="87.1">R15</text>
<text x="138.7" y="84.9">+3V3</text>
<text x="199" y="86.8">SW1</text>
<text x="112" y="90.1">10k</text>
<text x="118.3" y="92.5">+3V3</text>
<text x="123.9" y="90.6">Grün</text>
<text x="199" y="90">Mode 4</text>
<text x="233.2" y="94.4">RXD_232/2.4D</text>
<text x="47.9" y="98" transform="rotate(-90 47.9 98)">USB-B</text>
<text x="167" y="97">TXD_232/2.4C</text>
<text x="233.2" y="99.5">/SHDN/2.3D</text>
<text x="64.7" y="104.2">10n</text>
<text x="64.7" y="107.4">C22</text>
<text x="198.3" y="104">Mode Switch</text>
<text x="198.3" y="105.9">SW2</text>
<text x="80.9" y="112.2">FT232RL</text>
<text x="178" y="140.2">+5V</text>
<text x="200.2" y="139.5">IC12</text>
<text x="205.9" y="139.5">LP2950CDT-3.3</text>
<text x="228.2" y="140.2">+3V3</text>
<text x="181.5" y="148.2">100n</text>
<text x="182.2" y="146.3">C26</text>
<text x="195.7" y="146">C27</text>
<text x="195.7" y="148.5">10µ</text>
<text x="211.7" y="146.3">C28</text>
<text x="212" y="148.3">10µ</text>
<text x="225.9" y="146.1">C29</text>
<text x="225.9" y="148">100n</text>
</g>
<g font-size="1.8" fill="#800000">
<text x="69.5" y="61" transform="rotate(-90 69.5 61)">+</text>
<text x="199.8" y="70.4" transform="rotate(-90 199.8 70.4)">1</text>
<text x="208.2" y="70.2" transform="rotate(-90 208.2 70.2)">ON</text>
<text x="199.8" y="77.8" transform="rotate(-90 199.8 77.8)">4</text>
<text x="199.8" y="75.2" transform="rotate(-90 199.8 75.2)">3</text>
<text x="199.8" y="72.7" transform="rotate(-90 199.8 72.7)">2</text>
<text x="199.8" y="83" transform="rotate(-90 199.8 83)">6</text>
<text x="199.8" y="80.4" transform="rotate(-90 199.8 80.4)">5</text>
<text x="199.8" y="94.7" transform="rotate(-90 199.8 94.7)">1</text>
<text x="208.2" y="94.3" transform="rotate(-90 208.2 94.3)">ON</text>
<text x="199.8" y="99.5" transform="rotate(-90 199.8 99.5)">3</text>
<text x="199.8" y="96.9" transform="rotate(-90 199.8 96.9)">2</text>
<text x="192.7" y="145.5" transform="rotate(-90 192.7 145.5)">+</text>
<text x="216.8" y="145.5" transform="rotate(-90 216.8 145.5)">+</text>
</g>
</svg>
